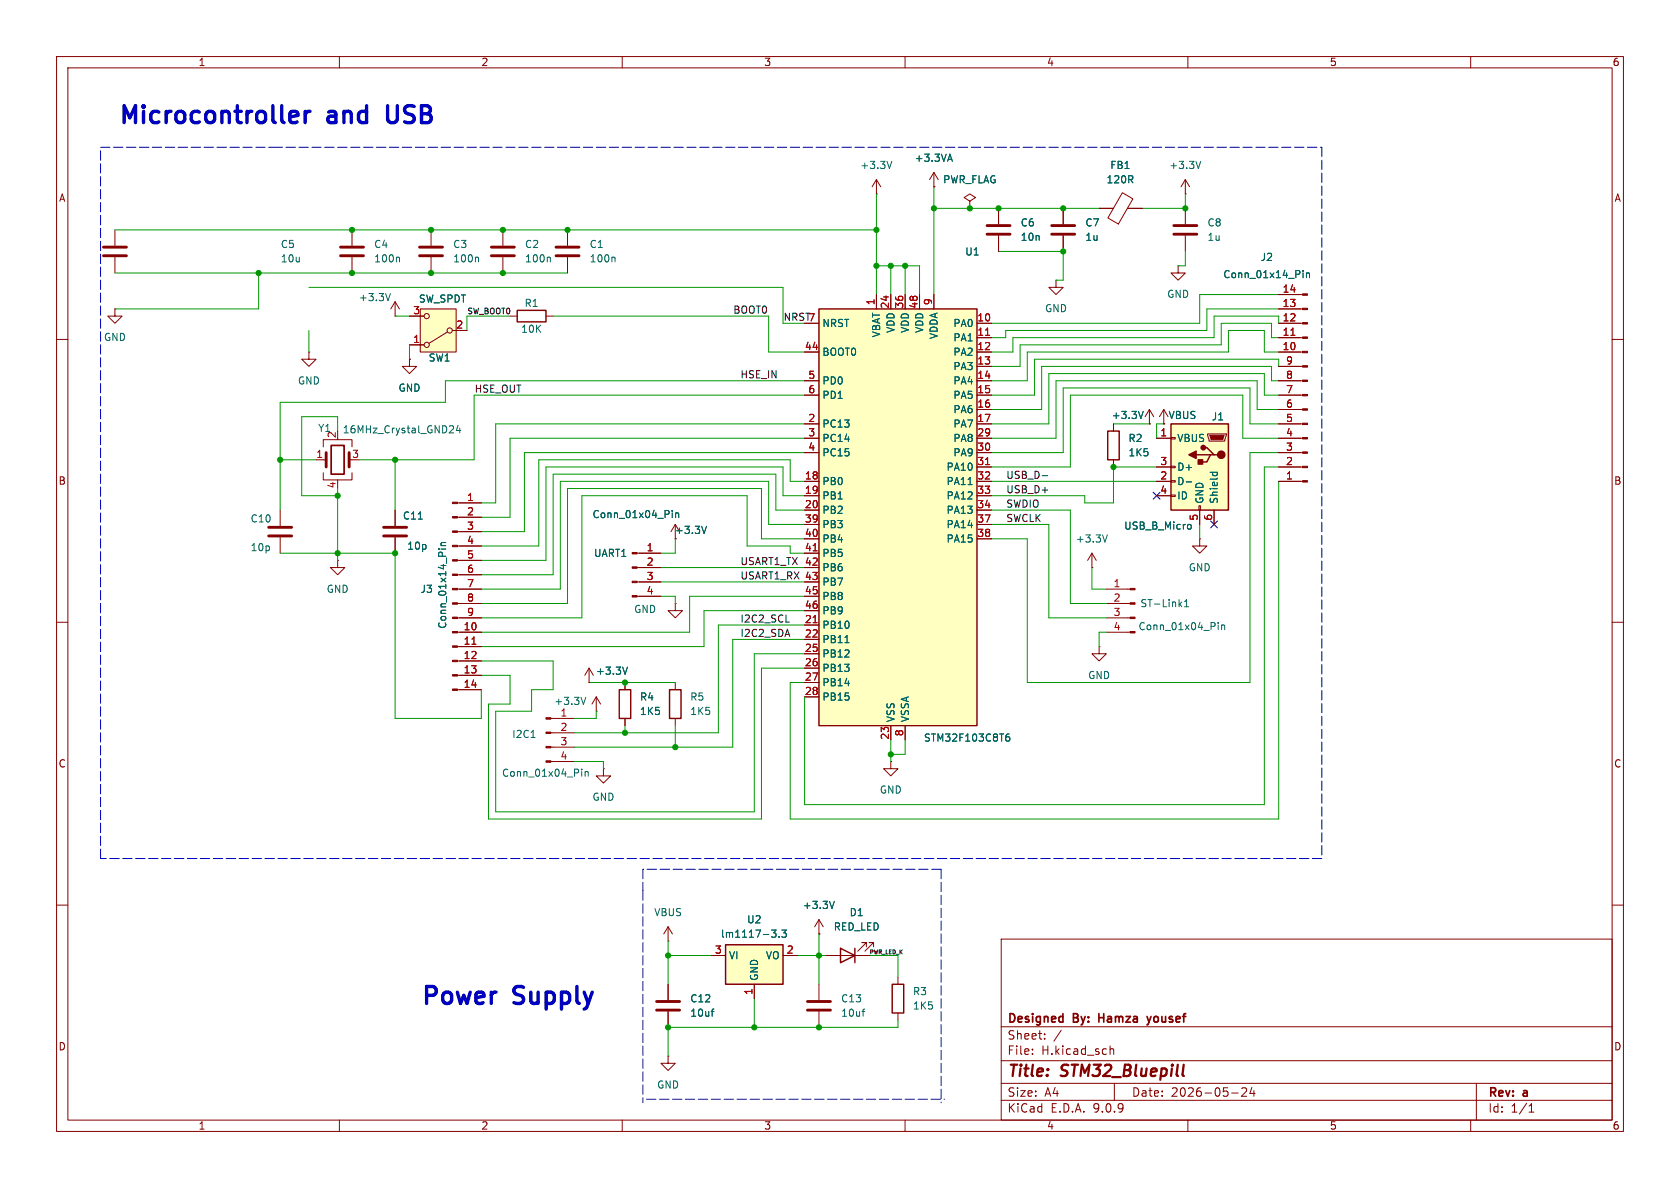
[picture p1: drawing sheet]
<svg xmlns="http://www.w3.org/2000/svg" width="297mm" height="210mm" viewBox="0 0 297 210" stroke-linecap="round" stroke-linejoin="round" font-family="sans-serif">
<g fill="none" stroke="#840000" stroke-width=".18">
<path d="M10 10h277v190h-277zM12 12h273v186h-273zM60 10v2M110 10v2M160 10v2M210 10v2M260 10v2M154.9 34.3h.1M154.9 31.8l-.7 1.2M154.9 31.8l.8 1.2M154.9 31.8v2.5M20.3 40.6v2.8"/>
<path d="M20.3 45.5v2.8M10 60h2M285 60h2M69.8 90.2v2.8M69.8 95v2.8M10 110h2M285 110h2M10 160h2M144.8 165.1h.1M144.8 162.6l-.8 1.2M144.8 162.6l.7 1.2M144.8 162.6v2.5"/>
<path d="M177 166h108v32h-108zM285 160h2M60 198v2M110 198v2M160 198v2M177 194.5h108M177 191.5h108M177 187.5h108M177 181.5h108M182.5 186.3v.1M182.5 185.5v.1M184.7 183.6v.1"/>
<path d="M184.7 182.8v.1M187.6 182.1l-1.3 2M196.2 184.9v1.5M196.2 185.5l.3-.1 .3 .1 .1 .9M197 191.5v3M210 198v2M217.7 193.2h1.2M219.5 192.4l.6-.1 .2 .1 .1 .3-.9 1.1h.9M221.3 192.2l-.3 1.1h.9M221.7 192.8v1M260 198v2M261 191.5v6.5"/>
<path d="M270.3 196.6h.9M270.3 195.5l.4-.4v1.5"/>
</g>
<path d="M194.3 179.2v1.5M194.3 179.9h.8M202.8 179.7l.3 1M203.5 179.7l-.4 1M203.1 180.7l-.1 .3-.2 .2" fill="none" stroke="#840000" stroke-width=".3"/>
<path d="M157.7 28.5l-.5 1.3M74 91.8h.7M147.5 159.3l-.4 1.3" fill="none" stroke="#006464" stroke-width=".18"/>
<path d="M18.3 43.7h4.1M18.3 45.2h4.1M67.8 93.2h4.1M67.8 94.7h4.1" fill="none" stroke="#840000" stroke-width=".51"/>
<path d="M144.8 54.6h27.9v73.7h-27.9z" fill="#ffffc2"/>
<path d="M144.8 54.6h27.9v73.7h-27.9z" fill="none" stroke="#840000" stroke-width=".25"/>
<g fill="none" stroke="#840000" stroke-width=".18">
<path d="M165.1 33h.1M165.1 30.5v2.5M165.1 30.5l-.8 1.3M165.1 30.5l.8 1.3M176.5 36.8v2.8M188 36.8v2.8M20.3 54.6v1.3h1.3l-1.3 1.3-1.3-1.3h1.3M20.3 54.6h.1M142.2 57.2h2.6M154.9 52.1v2.5M157.5 52.1v2.5M160 52.1v2.5"/>
<path d="M162.6 52.1v2.5M165.1 52.1v2.5M172.7 57.2h2.6M172.7 59.7h2.6M176.5 41.7v2.8M188 41.7v2.8M72.4 63.5v1.3h1.3l-1.3 1.2-1.3-1.2h1.3M72.4 63.5h.1M142.2 62.2h2.6M142.2 67.3h2.6M142.2 69.9h2.6M142.2 74.9h2.6"/>
<path d="M142.2 77.5h2.6M172.7 62.2h2.6M172.7 67.3h2.6M172.7 69.9h2.6M172.7 74.9h2.6M172.7 77.5h2.6M172.7 64.8h2.6M172.7 72.4h2.6M49.5 90.2v2.8M49.5 95v2.8M142.2 80h2.6M142.2 85.1h2.6"/>
<path d="M142.2 87.6h2.6M142.2 90.2h2.6M142.2 92.7h2.6M142.2 95.3h2.6M142.2 97.8h2.6M172.7 80h2.6M172.7 85.1h2.6M172.7 87.6h2.6M172.7 90.2h2.6M172.7 92.7h2.6M172.7 95.3h2.6M172.7 82.6h2.6"/>
<path d="M142.2 100.3h2.6M142.2 102.9h2.6M142.2 105.4h2.6M142.2 108h2.6M142.2 110.5h2.6M142.2 113h2.6M142.2 115.6h2.6M142.2 118.1h2.6M97.4 127h4.2M97.4 129.5h4.2M97.4 132.1h4.2M97.4 134.6h4.2"/>
<path d="M142.2 120.7h2.6M142.2 123.2h2.6M157.5 134.6v1.3h1.2l-1.2 1.3-1.3-1.3h1.3M157.5 134.6h.1M157.5 128.3v2.5M160 128.3v2.5M118.1 166.4h.1M118.1 163.8l-.8 1.3M118.1 163.8l.8 1.3M118.1 163.8v2.6M118.1 174v2.8M118.1 178.8v2.8"/>
<path d="M118.1 186.7v1.3h1.3l-1.3 1.2-1.3-1.2h1.3M118.1 186.7h.1"/>
</g>
<path d="M174.2 59.3h.8M143.8 97.4h.7M174.2 82.1h.8M143.8 110.1h.7" fill="none" stroke="#a90000" stroke-width=".18"/>
<g fill="none" stroke="#006464" stroke-width=".18">
<path d="M167.6 28.2h.6M167.9 27.2l.5 1.3M171.1 85.7h.8M149.4 113.6h.7M93.9 130.4h.7M102.8 136v.1M102.8 136.4v.8M103.4 136.4v.8M103.4 136.5l.2-.1h.3l.1 .8M177.8 130.5l.2-.3h.3l.2 .3v.3l-.2 .2h-.4l-.1-.2M178.4 129.7l-.4 .1-.2 .5M125.7 178.8h.5"/>
<path d="M126.2 178.4h-.2"/>
</g>
<path d="M174.5 39.9h4.1M185.9 39.9h4.1M174.5 41.4h4.1M185.9 41.4h4.1M47.5 93.2h4.1M47.5 94.7h4.1M116.1 177h4M116.1 178.6h4" fill="none" stroke="#840000" stroke-width=".51"/>
<g fill="#840000" stroke="#840000" stroke-width=".18">
<path d="M96.5 126.9h.9v.2h-.9z"/>
<path d="M96.5 129.4h.9v.3h-.9z"/>
<path d="M96.5 132h.9v.2h-.9z"/>
<path d="M96.5 134.5h.9v.2h-.9z"/>
</g>
<path d="M74.3 54.6h6.3v7.6h-6.3z" fill="#ffffc2"/>
<g fill="none" stroke="#840000" stroke-width=".18">
<path d="M171.4 35.6l1.1-.7-1.1-.6-1 .6 1 .7v1.2M171.4 36.8h.1M194.3 36.8h2.5M198.4 34.1l1.9 1.1-2.6 4.4-1.8-1.1zM199.3 36.8h2.6M209.5 34.3h.1M209.5 31.8v2.5M209.5 36.8v2.8M209.5 31.8l-.7 1.2M209.5 31.8l.8 1.2M62.2 40.6v2.8M62.2 45.5v2.8"/>
<path d="M69.8 55.9h.1M69.8 53.3l-.7 1.3M69.8 53.3l.8 1.3M69.8 53.3v2.6M72.4 55.9h2.5M74.3 54.6h6.3v7.6h-6.3zM76.2 40.6v2.8M76.2 45.5v2.8M79.1 58.7l-3.3 2M80 58.4h2.5M88.9 40.6v2.8M88.9 45.5v2.8"/>
<path d="M90.2 55.9h1.2M96.5 55.9h1.3M100.3 40.6v2.8M100.3 45.5v2.8M208.3 47v1.3h1.2l-1.2 1.2-1.3-1.2h1.3M208.3 47h.1M209.5 41.7v2.8M54.6 62.2v1.3h1.3l-1.3 1.3-1.3-1.3h1.3M54.6 62.2h.1M57.1 79v-1.3h5.1v1.3M72.4 61h2.5M55.9 81.3h1.8"/>
<path d="M57.1 83.6v1.2h5.1v-1.2M59.7 99.1v1.2h1.3l-1.3 1.3-1.3-1.3h1.3M59.7 99.1h.1M59.7 84.8v.3M80.9 88.9h4.2M80.9 91.4h4.2M80.9 94h4.2M80.9 96.5h4.2M80.9 99.1h4.2M112.6 97.8h4.2M118.6 94l.8-1.3v2.6M119.4 95.3h.1"/>
<path d="M80.9 101.6h4.2M80.9 104.1h4.2M80.9 106.7h4.2M80.9 109.2h4.2M80.9 111.8h4.2M80.9 114.3h4.2M80.9 116.8h4.2M80.9 119.4h4.2M104.1 118.1l-.7 1.3M104.1 118.1l.8 1.3M104.1 118.1v2.6M112.6 100.3h4.2"/>
<path d="M112.6 102.9h4.2M112.6 105.4h4.2M119.4 106.7v1.3h1.2l-1.2 1.2-1.3-1.2h1.3M119.4 106.7h.1M80.9 121.9h4.2M104.1 120.7h.1M105.4 125.7h.1M105.4 123.2l-.8 1.3M105.4 123.2l.8 1.3M105.4 123.2v2.5M106.7 135.9v1.3h1.2l-1.2 1.2-1.3-1.2h1.3M106.7 135.9h.1"/>
<path d="M110.5 120.7v1.2M110.5 127v1.3M119.4 120.7v1.2M119.4 127v1.3M144.8 174v2.8M144.8 178.8v2.8M146 168.9h7.7M153.2 167.4v-.8h-.8h.8l-1.6 1.5M154.4 167.4v-.8h-.7h.7l-1.5 1.5M158.7 172.7v1.3M158.7 179.1v1.2"/>
<circle cx="75.4" cy="55.9" r=".46"/>
<circle cx="79.5" cy="58.4" r=".46"/>
<circle cx="75.4" cy="61" r=".46"/>
</g>
<g fill="none" stroke="#006464" stroke-width=".18">
<path d="M212.3 28.5l-.5 1.3M69 51.9l-.4 1.3M70.4 45.5l.2 .1v.7M84.4 45.5l.2 .1v.7M97.1 45.5l.2 .1v.7M108.5 45.5l.2 .1v.7M79.9 75.3l.3 .2-.1 .3-.7 .7h.8M81 75.2l-.3 .9h.8M81.3 75.7v.8M77.5 97.1h.2M78 97.1h.8M78 96.5h.8"/>
<path d="M78.8 95.9l-.8 .1v.3l.1 .2M118.8 90.2v.2M118.8 90.7v.8M119.4 90.7v.8M119.4 90.8l.2-.1h.3l.1 .8M124.9 93l-.4 1.3M110.9 117.9l-.4 1.3M103.6 123.3l-.5 1.2M152.4 178.8h.5M152.9 178.4h-.3"/>
</g>
<path d="M91.4 54.9h5.1v2h-5.1zM109.5 121.9h2v5.1h-2zM118.4 121.9h2v5.1h-2zM148.6 167.6l2.5 1.3-2.5 1.3zM151.1 167.6v2.6M157.7 174h2.1v5.1h-2.1z" fill="none" stroke="#840000" stroke-width=".25"/>
<g fill="none" stroke="#840000" stroke-width=".51">
<path d="M207.5 39.9h4.1M60.2 43.7h4.1M60.2 45.2h4.1M74.2 43.7h4M74.2 45.2h4M86.9 43.7h4M86.9 45.2h4M98.3 43.7h4.1M98.3 45.2h4.1M207.5 41.4h4.1M57.7 80v2.6M61.7 80v2.6"/>
<path d="M142.7 177h4.1M142.7 178.6h4.1"/>
</g>
<g fill="#840000" stroke="#840000" stroke-width=".18">
<path d="M80 88.8h.9v.2h-.9z"/>
<path d="M80 91.3h.9v.3h-.9z"/>
<path d="M80 93.9h.9v.2h-.9z"/>
<path d="M80 96.4h.9v.2h-.9z"/>
<path d="M80 98.9h.9v.3h-.9z"/>
<path d="M80 101.5h.9v.2h-.9z"/>
<path d="M80 104h.9v.3h-.9z"/>
<path d="M80 106.6h.9v.2h-.9z"/>
<path d="M80 109.1h.9v.2h-.9z"/>
<path d="M80 111.6h.9v.3h-.9z"/>
<path d="M80 114.2h.9v.2h-.9z"/>
<path d="M80 116.7h.9v.3h-.9z"/>
<path d="M80 119.3h.9v.2h-.9z"/>
<path d="M80 121.8h.9v.2h-.9z"/>
<path d="M111.8 97.7h.8v.2h-.8z"/>
<path d="M111.8 100.2h.8v.3h-.8z"/>
<path d="M111.8 102.7h.8v.3h-.8z"/>
<path d="M111.8 105.3h.8v.2h-.8z"/>
</g>
<path d="M83.4 113.9h.8" fill="none" stroke="#a90000" stroke-width=".18"/>
<path d="M58.5 78.7h2.3v5.1h-2.3z" fill="none" stroke="#840000" stroke-width=".3"/>
<path d="M128.3 167h10.1v7h-10.1z" fill="#ffffc2"/>
<path d="M128.3 167h10.1v7h-10.1z" fill="none" stroke="#840000" stroke-width=".25"/>
<g fill="none" stroke="#840000" stroke-width=".18">
<path d="M226.1 59.7h4.2M226.1 57.2h4.2M226.1 54.6h4.2M226.1 52.1h4.2M226.1 77.5h4.2M226.1 74.9h4.2M226.1 72.4h4.2M226.1 69.9h4.2M226.1 67.3h4.2M226.1 64.8h4.2M226.1 62.2h4.2M212.1 95.3v1.2h1.3l-1.3 1.3-1.3-1.3h1.3"/>
<path d="M212.1 95.3h.1M226.1 85.1h4.2M226.1 82.6h4.2M226.1 80h4.2M194.3 114.3v1.3h1.3l-1.3 1.2-1.3-1.2h1.3M194.3 114.3h.1M195.6 104.1h4.2M195.6 106.7h4.2M195.6 109.2h4.2M195.6 111.8h4.2M125.7 168.9h2.6M133.3 174v2.5"/>
<path d="M138.4 168.9h2.6"/>
</g>
<g fill="none" stroke="#006464" stroke-width=".18">
<path d="M230.4 47.8v.1M230.4 48.2v.9M231 48.2v.9M231 48.4l.1-.2 .3 .1 .1 .8M208.6 106.8l.3 .5M208.9 106.4l-.5 .5M209.4 107.3h.7M209.4 106.4l.4-.4v1.3M215.4 110.1v.1M215.4 110.5v.8M216 110.5v.8M216 110.6l.1-.1h.4v.8"/>
<path d="M136.4 164.4h.8l-.4 .5 .3 .1 .1 .4-.3 .3h-.3M137.7 165.6v.1M138.2 164.4h.8l-.4 .5 .3 .1v.6l-.1 .1-.6-.1"/>
</g>
<g fill="#840000" stroke="#840000" stroke-width=".18">
<path d="M230.3 85h.8v.2h-.8z"/>
<path d="M230.3 82.4h.8v.3h-.8z"/>
<path d="M230.3 79.9h.8v.2h-.8z"/>
<path d="M230.3 77.3h.8v.3h-.8z"/>
<path d="M230.3 74.8h.8v.3h-.8z"/>
<path d="M230.3 72.3h.8v.2h-.8z"/>
<path d="M230.3 69.7h.8v.3h-.8z"/>
<path d="M230.3 67.2h.8v.2h-.8z"/>
<path d="M230.3 64.6h.8v.3h-.8z"/>
<path d="M230.3 62.1h.8v.3h-.8z"/>
<path d="M230.3 59.6h.8v.2h-.8z"/>
<path d="M230.3 57h.8v.3h-.8z"/>
<path d="M230.3 54.5h.8v.2h-.8z"/>
<path d="M230.3 51.9h.8v.3h-.8z"/>
<path d="M199.8 104h.9v.3h-.9z"/>
<path d="M199.8 106.6h.9v.2h-.9z"/>
<path d="M199.8 109.1h.9v.2h-.9z"/>
<path d="M199.8 111.6h.9v.3h-.9z"/>
</g>
<path d="M228.2 59.3h.7" fill="none" stroke="#a90000" stroke-width=".18"/>
<path d="M207 74.9h10.2v15.3h-10.2z" fill="#ffffc2"/>
<path d="M195.8 76.2h2.1v5.1h-2.1zM207 74.9h10.2v15.3h-10.2zM212.7 79.1h.7l1.2 1.3h.7M211.5 80.4h2.5M214.6 80.4h-.6l-.6 1.3h-1.3" fill="none" stroke="#840000" stroke-width=".25"/>
<g fill="none" stroke="#840000" stroke-width=".18">
<path d="M165.1 33h.1M171.4 36.8h.1M176.5 36.8v2.8M188 36.8v2.8M194.3 36.8h2.5M199.4 36.8h2.5M72.4 55.9h2.5M80 58.4h2.5M142.2 57.2h2.6M154.9 52.1v2.5M157.5 52.1v2.5M160 52.1v2.5"/>
<path d="M162.6 52.1v2.5M165.1 52.1v2.5M172.7 57.2h2.6M172.7 59.7h2.6M176.5 41.7v2.8M186.7 49.5v1.3h1.3l-1.3 1.3-1.3-1.3h1.3M186.7 49.5h.1M188 41.7v2.8M226.1 57.2h3.8M226.1 59.7h3.8M226.1 54.6h3.8M226.1 52.1h3.8"/>
<path d="M72.4 63.5h.1M72.4 61h2.5M142.2 77.5h2.6M142.2 62.2h2.6M142.2 67.3h2.6M142.2 69.9h2.6M142.2 74.9h2.6M172.7 77.5h2.6M172.7 62.2h2.6M172.7 67.3h2.6M172.7 69.9h2.6M172.7 74.9h2.6"/>
<path d="M172.7 64.8h2.6M172.7 72.4h2.6M196.8 74.9v1.3M203.2 74.9h.1M203.2 72.4l-.8 1.3M203.2 72.4l.8 1.3M203.2 72.4v2.5M204.5 77.5h2.5M205.7 74.9h.1M205.7 72.4l-.7 1.3M205.7 72.4l.8 1.3M205.7 72.4v2.5"/>
<path d="M207 77.3h.8v.3h-.8zM213.5 76.7h3.3v.3l-.3 1h-2.8zM226.1 77.5h3.8M226.1 62.2h3.8M226.1 67.3h3.8M226.1 69.9h3.8M226.1 74.9h3.8M226.1 64.8h3.8M226.1 72.4h3.8M69.8 90.2v2.8M69.8 95v2.8M81.3 88.9h3.8"/>
<path d="M81.3 91.4h3.8M81.3 94h3.8M81.3 96.5h3.8M81.3 99.1h3.8M113 97.8h3.8M119.4 95.3h.1M142.2 85.1h2.6M142.2 87.6h2.6M142.2 97.8h2.6M142.2 80h2.6M142.2 90.2h2.6M142.2 92.7h2.6"/>
<path d="M142.2 95.3h2.6M172.7 82.6h2.6M172.7 85.1h2.6M172.7 87.6h2.6M172.7 80h2.6M172.7 90.2h2.6M172.7 92.7h2.6M172.7 95.3h2.6M193 97.8l-.7 1.3M193 97.8l.8 1.3M193 97.8v2.5M196.8 81.3v1.3"/>
<path d="M204.5 82.6h2.5M204.5 85.1h2.5M204.5 87.6h2.5M207 82.4h.8v.3h-.8zM207 85h.8v.2h-.8zM207 87.5h.8v.3h-.8zM212 89.4h.2v.8h-.2zM212.1 90.2v2.5M214.6 90.2v2.5M226.1 82.6h3.8M226.1 85.1h3.8M226.1 80h3.8"/>
<path d="M81.3 101.6h3.8M81.3 104.1h3.8M81.3 106.7h3.8M81.3 109.2h3.8M81.3 111.8h3.8M81.3 114.3h3.8M81.3 116.8h3.8M81.3 119.4h3.8M113 100.3h3.8M113 102.9h3.8M113 105.4h3.8M142.2 100.3h2.6"/>
<path d="M142.2 102.9h2.6M142.2 105.4h2.6M142.2 108h2.6M142.2 110.5h2.6M142.2 113h2.6M142.2 115.6h2.6M142.2 118.1h2.6M193 100.3h.1M81.3 121.9h3.8M104.1 120.7h.1M110.5 120.7v1.2M110.5 127v1.3"/>
<path d="M142.2 120.7h2.6M142.2 123.2h2.6M157.5 128.3v2.5M160 128.3v2.5M118.1 174v2.8M118.1 178.8v2.8M125.7 168.9h2.6M133.3 174v2.5M138.4 168.9h2.6M144.8 165.1h.1M146 168.9h2.6M151.1 168.9h2.6"/>
</g>
<path d="M213.9 77h2.5l-.2 .7h-2.1z" fill="#840000" stroke="#840000" stroke-width=".18"/>
<g fill="#840000" stroke="#840000" stroke-width=".25">
<path d="M211.8 81.3h.8v.7h-.8z"/>
<path d="M210.2 80.4l1.3-.6v1.2z"/>
<circle cx="215.9" cy="80.4" r=".63"/>
<circle cx="212.7" cy="79.1" r=".38"/>
</g>
<g fill="none" stroke="#006464" stroke-width=".18">
<path d="M167.6 28.2h.6M167.9 27.2l.5 1.3M230.4 47.8v.1M230.4 48.2v.9M231 48.2v.9M231 48.4l.1-.2 .3 .1 .1 .8M202.1 72.7l-.4 1.3M74 91.8h.7M77.5 97.1h.2M78 97.1h.8M78 96.5h.8M78.8 95.9l-.8 .1v.3l.1 .2"/>
<path d="M118.8 90.2v.2M118.8 90.7v.8M119.4 90.7v.8M119.4 90.8l.2-.1h.3l.1 .8M124.9 93l-.4 1.3M171.1 85.7h.8M195.8 94.6l-.5 1.2M209.7 85.2h1M210.4 92.7l.2 .2v.4l-.1 .2h-.3M213.9 83.5h1.3M214.4 83.5v.4M215.1 83.5l.1 .4"/>
<path d="M110.9 117.9l-.4 1.3M149.4 113.6h.7M177.8 130.5l.2-.3h.3l.2 .3v.3l-.2 .2h-.4l-.1-.2M178.4 129.7l-.4 .1-.2 .5M147.5 159.3l-.4 1.3M125.7 178.8h.5M126.2 178.4h-.2M136.4 164.4h.8l-.4 .5 .3 .1 .1 .4-.3 .3h-.3M137.7 165.6v.1M138.2 164.4h.8l-.4 .5 .3 .1v.6l-.1 .1-.6-.1"/>
</g>
<path d="M184.3 84.1h.9M139 110h.6" fill="none" stroke="#0f0f0f" stroke-width=".18"/>
<path d="M17.8 26h30.5M48.3 26h185.4M233.7 26v125.8M17.8 151.8v-125.8M113.7 157.5v37.4M113.7 153.7v3.8M166.4 153.7v41.2M166.4 153.7h-52.7M233.7 151.8h-215.9M114.3 194.3h52.7" fill="none" stroke="#0000c2" stroke-width=".18" stroke-dasharray="1.7 .6"/>
<g fill="none" stroke="#009600" stroke-width=".18">
<path d="M154.9 34.3v17.8M165.1 36.8h29.2M165.1 33v19.1M209.5 34.3v2.5h-7.6M20.3 48.3h80M20.3 40.6h134.6M45.7 48.3v6.3h-25.4M54.6 50.8h83.8v6.4h3.8M54.6 58.4v3.8M69.8 55.9h2.6M90.2 55.9h-7.7v2.5M97.8 55.9h38.1v6.3h6.3"/>
<path d="M154.9 47h7.7v5.1M157.5 47v5.1M160 47v5.1M176.5 44.5h11.5v5h-1.3M209.5 44.5v2.5h-1.2M226.1 57.2v-1.3h-11.5v3.8h-35.5v2.5h-3.8M226.1 52.1h-14v5.1h-36.8M226.1 59.7h-1.3v-2.5h-8.9v3.8h-35.6v3.8h-5M226.1 54.6h-12.7v3.8h-35.6v1.3h-2.5M59.7 76.2v-2.5h-6.4v13.9h6.4M72.4 61v2.5M142.2 77.5h-52v13.9h-5.1"/>
<path d="M142.2 74.9h-54.6v14h-2.5M142.2 69.9h-58.4v11.4h-20.3M142.2 67.3h-63.5v3.8h-29.2v19.1M196.8 74.9h6.4M205.7 74.9h-1.2v2.6M226.1 72.4h-3.9v-5.1h-35.5v10.2h-11.4M226.1 77.5h-6.4v-7.6h-30.5v12.7h-13.9M226.1 74.9h-5.1v-6.3h-33v11.4h-12.7M226.1 62.2h-2.6v-3.8h-6.3v3.8h-35.6v5.1h-6.3M226.1 67.3h-1.3v-2.5h-40.7v7.6h-8.8M226.1 64.8v-1.3h-43.2v6.4h-7.6M226.1 69.9h-2.6v-3.9h-38.1v8.9h-10.1"/>
<path d="M49.5 97.8h20.3v29.2h15.3v-5.1M49.5 81.3h6.4M59.7 86.4v12.7M69.8 81.3v8.9M119.4 95.3v2.5h-2.6M142.2 85.1h-2.5v-3.8h-44.5v15.2h-10.1M142.2 80h-49.5v14h-7.6M142.2 87.6h-3.8v-5h-41.9v16.5h-11.4M142.2 90.2h-5v-6.4h-39.4v17.8h-12.7M142.2 97.8h-2.5v-1.3h-7.6v-8.9h-29.2v21.6h-17.8M142.2 92.7h-6.3v-7.6h-36.8v19h-14M142.2 95.3h-7.6v-8.9h-34.3v20.3h-15.2"/>
<path d="M175.3 90.2h13.9v16.5h6.4M175.3 92.7h10.1v16.5h10.2M175.3 85.1h29.2M204.5 82.6h-7.7v6.3h-5v-1.3h-16.5M212.1 92.7v2.6M226.1 85.1v59.7h-86.4v-24.1h2.5M226.1 80h-5.1v40.7h-39.4v-25.4h-6.3M226.1 82.6h-2.6v59.6h-81.3v-19M116.8 105.4h2.6v1.3M116.8 102.9h25.4M116.8 100.3h25.4M142.2 115.6h-8.9v27.9h-45.7v-17.8h6.4v-3.8h3.8v-5.1h-12.7"/>
<path d="M142.2 118.1h-7.6v26.7h-48.2v-20.3h3.8v-5.1h-5.1M142.2 110.5h-15.2v19h-25.4M142.2 113h-12.7v19.1h-27.9M142.2 105.4h-20.3v6.4h-36.8M142.2 108h-17.7v6.3h-39.4M193 100.3v3.8h2.6M195.6 111.8h-1.3v2.5M101.6 134.6h5.1v1.3M104.1 120.7h15.3M105.4 125.7v1.3h-3.8M110.5 128.3v1.2M119.4 128.3v3.8"/>
<path d="M157.5 130.8v3.8M160 130.8v2.6h-2.5M118.1 166.4v7.6M118.1 168.9h7.6M133.3 176.5v5.1M141 168.9h5M144.8 165.1v8.9M153.7 168.9h5v3.8M158.7 180.3v1.3h-40.6v5.1"/>
</g>
<path d="M203.9 87l1.2 1.2M205.1 87l-1.2 1.2M214 92.1l1.2 1.2M215.2 92.1l-1.2 1.2" fill="none" stroke="#000084" stroke-width=".18"/>
<path d="M52.2 19.7l.3 .1 .2 .6-1.5 .3M54 19.7v2M54.8 19.7a.77 .77 0 0 0-.8 .6M52.5 21.5l-.3 .2" fill="none" stroke="#0000c2" stroke-width=".6"/>
<path d="M174.2 59.3h.8M228.2 59.3h.7M143.8 97.4h.7M174.2 82.1h.8M83.4 113.9h.8M143.8 110.1h.7" fill="none" stroke="#a90000" stroke-width=".18"/>
<g fill="#009600" stroke="#009600" stroke-width=".18">
<circle cx="45.7" cy="48.3" r=".46"/>
<circle cx="59.7" cy="87.6" r=".46"/>
<circle cx="69.8" cy="81.3" r=".46"/>
<circle cx="49.5" cy="81.3" r=".46"/>
<circle cx="69.8" cy="97.8" r=".46"/>
<circle cx="59.7" cy="97.8" r=".46"/>
<circle cx="118.1" cy="181.6" r=".46"/>
<circle cx="118.1" cy="168.9" r=".46"/>
<circle cx="144.8" cy="168.9" r=".46"/>
<circle cx="144.8" cy="181.6" r=".46"/>
<circle cx="133.3" cy="181.6" r=".46"/>
<circle cx="157.5" cy="133.4" r=".46"/>
<circle cx="88.9" cy="48.3" r=".46"/>
<circle cx="88.9" cy="40.6" r=".46"/>
<circle cx="76.2" cy="48.3" r=".46"/>
<circle cx="62.2" cy="40.6" r=".46"/>
<circle cx="62.2" cy="48.3" r=".46"/>
<circle cx="76.2" cy="40.6" r=".46"/>
<circle cx="100.3" cy="40.6" r=".46"/>
<circle cx="110.5" cy="129.5" r=".46"/>
<circle cx="110.5" cy="120.7" r=".46"/>
<circle cx="119.4" cy="132.1" r=".46"/>
<circle cx="188" cy="36.8" r=".46"/>
<circle cx="209.5" cy="36.8" r=".46"/>
<circle cx="188" cy="44.5" r=".46"/>
<circle cx="176.5" cy="36.8" r=".46"/>
<circle cx="171.4" cy="36.8" r=".46"/>
<circle cx="165.1" cy="36.8" r=".46"/>
<circle cx="154.9" cy="47" r=".46"/>
<circle cx="157.5" cy="47" r=".46"/>
<circle cx="154.9" cy="40.6" r=".46"/>
<circle cx="160" cy="47" r=".46"/>
<circle cx="196.8" cy="82.6" r=".46"/>
</g>
<g font-size="4.2" fill="#0000c2">
<text x="20.6" y="22.7">Microcontroller</text>
<text x="58" y="22.7">and</text>
<text x="69.6" y="22.7">USB</text>
<text x="74.1" y="178.4">Power</text>
<text x="90.9" y="178.4">Supply</text>
</g>
<g font-size="2.8" fill="#840000">
<text x="178" y="190.9">Title:</text>
<text x="187.7" y="190.9">STM32_Bluepill</text>
</g>
<g font-size="2.1" fill="#840000">
<text x="178" y="184">Sheet:</text>
<text x="178" y="181.2">Designed</text>
<text x="189.8" y="181.2">By:</text>
<text x="194.9" y="181.2">Hamza</text>
<text x="204.2" y="181.2">yousef</text>
<text x="178" y="186.7">File:</text>
<text x="184.1" y="186.7">H.kicad_sch</text>
<text x="178" y="196.9">KiCad</text>
<text x="178" y="194.1">Size:</text>
<text x="184.7" y="194.1">A4</text>
<text x="185.7" y="196.9">E.D.A.</text>
<text x="193.3" y="196.9">9.0.9</text>
<text x="200" y="194.1">Date:</text>
<text x="207" y="194.1">2026-05-24</text>
<text x="263" y="194.3">Rev:</text>
<text x="263" y="196.9">Id:</text>
<text x="267.1" y="196.9">1/1</text>
<text x="269.4" y="194.3">a</text>
</g>
<g font-size="1.8" fill="#840000">
<text x="35" y="11.9">1</text>
<text x="85" y="11.9">2</text>
<text x="135" y="11.9">3</text>
<text x="185" y="11.9">4</text>
<text x="235" y="11.9">5</text>
<text x="285" y="11.9">6</text>
<text x="10.3" y="35.9">A</text>
<text x="285.3" y="35.9">A</text>
<text x="10.3" y="85.9">B</text>
<text x="285.3" y="85.9">B</text>
<text x="10.3" y="135.9">C</text>
<text x="285.3" y="135.9">C</text>
<text x="10.3" y="185.9">D</text>
<text x="285.3" y="185.9">D</text>
<text x="35" y="199.9">1</text>
<text x="85" y="199.9">2</text>
<text x="135" y="199.9">3</text>
<text x="185" y="199.9">4</text>
<text x="235" y="199.9">5</text>
<text x="285" y="199.9">6</text>
</g>
<g font-size="1.8" fill="#006464">
<text x="161.6" y="28.8">+3.3VA</text>
<text x="152" y="30.1">+3.3V</text>
<text x="166.6" y="32.6">PWR_FLAG</text>
<text x="195.5" y="32.6">120R</text>
<text x="196.2" y="30.1">FB1</text>
<text x="206.6" y="30.1">+3.3V</text>
<text x="180.3" y="40.2">C6</text>
<text x="191.8" y="40.2">C7</text>
<text x="213.4" y="40.2">C8</text>
<text x="49.5" y="44">C5</text>
<text x="49.5" y="46.6">10u</text>
<text x="66" y="44">C4</text>
<text x="66" y="46.6">100n</text>
<text x="80" y="44">C3</text>
<text x="80" y="46.6">100n</text>
<text x="92.7" y="44">C2</text>
<text x="92.7" y="46.6">100n</text>
<text x="104.1" y="44">C1</text>
<text x="104.1" y="46.6">100n</text>
<text x="170.5" y="45.4">U1</text>
<text x="180.3" y="42.8">10n</text>
<text x="191.8" y="42.8">1u</text>
<text x="213.4" y="42.8">1u</text>
<text x="222.8" y="46.3">J2</text>
<text x="63.3" y="53.4">+3.3V</text>
<text x="74" y="53.7">SW_SPDT</text>
<text x="206.2" y="52.9">GND</text>
<text x="216.2" y="49.4">Conn_01x14_Pin</text>
<text x="92" y="59">10K</text>
<text x="92.6" y="54.5">R1</text>
<text x="145.3" y="58">NRST</text>
<text x="155.8" y="59.7" transform="rotate(-90 155.8 59.7)">VBAT</text>
<text x="158.3" y="58.9" transform="rotate(-90 158.3 58.9)">VDD</text>
<text x="160.9" y="58.9" transform="rotate(-90 160.9 58.9)">VDD</text>
<text x="163.4" y="58.9" transform="rotate(-90 163.4 58.9)">VDD</text>
<text x="168.4" y="58">PA0</text>
<text x="184.7" y="55.4">GND</text>
<text x="18.3" y="60.5">GND</text>
<text x="75.7" y="64.1">SW1</text>
<text x="145.3" y="63.1">BOOT0</text>
<text x="166" y="60" transform="rotate(-90 166 60)">VDDA</text>
<text x="168.4" y="60.6">PA1</text>
<text x="168.4" y="63.1">PA2</text>
<text x="168.4" y="65.6">PA3</text>
<text x="52.6" y="68.2">GND</text>
<text x="70.4" y="69.4">GND</text>
<text x="145.3" y="68.2">PD0</text>
<text x="145.3" y="70.7">PD1</text>
<text x="168.4" y="68.2">PA4</text>
<text x="168.4" y="70.7">PA5</text>
<text x="56.2" y="76.6">Y1</text>
<text x="59.4" y="77.5" transform="rotate(-90 59.4 77.5)">2</text>
<text x="60.5" y="76.8">16MHz_Crystal_GND24</text>
<text x="145.3" y="75.8">PC13</text>
<text x="168.4" y="73.3">PA6</text>
<text x="168.4" y="75.8">PA7</text>
<text x="196.4" y="74.3">+3.3V</text>
<text x="206.5" y="74.3">VBUS</text>
<text x="214.1" y="74.5">J1</text>
<text x="145.3" y="78.3">PC14</text>
<text x="145.3" y="80.9">PC15</text>
<text x="167.2" y="83.4">PA10</text>
<text x="168.4" y="78.3">PA8</text>
<text x="168.4" y="80.9">PA9</text>
<text x="199.4" y="78.3">R2</text>
<text x="199.4" y="80.9">1K5</text>
<text x="208" y="78.3">VBUS</text>
<text x="208" y="83.4">D+</text>
<text x="145.3" y="86">PB0</text>
<text x="145.3" y="88.5">PB1</text>
<text x="167.2" y="86">PA11</text>
<text x="167.2" y="88.5">PA12</text>
<text x="208" y="86">D-</text>
<text x="208" y="88.5">ID</text>
<text x="213" y="89.2" transform="rotate(-90 213 89.2)">GND</text>
<text x="215.5" y="89.2" transform="rotate(-90 215.5 89.2)">Shield</text>
<text x="44.2" y="92.6">C10</text>
<text x="71.1" y="92">C11</text>
<text x="104.6" y="91.8">Conn_01x04_Pin</text>
<text x="119.2" y="94.6">+3.3V</text>
<text x="145.3" y="91">PB2</text>
<text x="145.3" y="93.6">PB3</text>
<text x="167.2" y="91">PA13</text>
<text x="167.2" y="93.6">PA14</text>
<text x="198.6" y="93.8">USB_B_Micro</text>
<text x="44.2" y="97.6">10p</text>
<text x="71.9" y="97.4">10p</text>
<text x="104.9" y="98.7">UART1</text>
<text x="145.3" y="96.1">PB4</text>
<text x="145.3" y="98.7">PB5</text>
<text x="145.3" y="101.2">PB6</text>
<text x="167.2" y="96.1">PA15</text>
<text x="190.1" y="96.1">+3.3V</text>
<text x="210.1" y="101.2">GND</text>
<text x="57.7" y="105">GND</text>
<text x="74.2" y="105">J3</text>
<text x="145.3" y="103.7">PB7</text>
<text x="145.3" y="106.3">PB8</text>
<text x="201.5" y="107.5">ST-Link1</text>
<text x="79.1" y="111.3" transform="rotate(-90 79.1 111.3)">Conn_01x14_Pin</text>
<text x="112" y="108.6">GND</text>
<text x="145.3" y="108.8">PB9</text>
<text x="145.3" y="111.4">PB10</text>
<text x="145.3" y="113.9">PB11</text>
<text x="201.2" y="111.6">Conn_01x04_Pin</text>
<text x="105.3" y="119.5">+3.3V</text>
<text x="145.3" y="116.4">PB12</text>
<text x="145.3" y="119">PB13</text>
<text x="97.9" y="124.8">+3.3V</text>
<text x="113" y="124.1">R4</text>
<text x="121.9" y="124.1">R5</text>
<text x="145.3" y="121.5">PB14</text>
<text x="145.3" y="124.1">PB15</text>
<text x="192.3" y="120.2">GND</text>
<text x="90.5" y="130.7">I2C1</text>
<text x="113" y="126.6">1K5</text>
<text x="121.9" y="126.6">1K5</text>
<text x="158.3" y="127.8" transform="rotate(-90 158.3 127.8)">VSS</text>
<text x="160.9" y="127.8" transform="rotate(-90 160.9 127.8)">VSSA</text>
<text x="163.2" y="131.3">STM32F103C8T6</text>
<text x="88.6" y="137.5">Conn_01x04_Pin</text>
<text x="104.6" y="141.8">GND</text>
<text x="155.4" y="140.5">GND</text>
<text x="141.8" y="160.9">+3.3V</text>
<text x="115.6" y="162.2">VBUS</text>
<text x="127.4" y="166">lm1117-3.3</text>
<text x="132" y="163.4">U2</text>
<text x="147.3" y="164.7">RED_LED</text>
<text x="150.1" y="162.2">D1</text>
<text x="128.8" y="169.8">VI</text>
<text x="134.2" y="173.5" transform="rotate(-90 134.2 173.5)">GND</text>
<text x="135.3" y="169.8">VO</text>
<text x="121.9" y="179.9">10uf</text>
<text x="121.9" y="177.4">C12</text>
<text x="148.6" y="179.9">10uf</text>
<text x="148.6" y="177.4">C13</text>
<text x="161.3" y="176.1">R3</text>
<text x="161.3" y="178.7">1K5</text>
<text x="116.1" y="192.6">GND</text>
</g>
<g font-size="1.8" fill="#a90000">
<text x="226.7" y="51.8">14</text>
<text x="73" y="55.6">3</text>
<text x="80.6" y="58.2">2</text>
<text x="142.8" y="56.9">7</text>
<text x="154.7" y="54" transform="rotate(-90 154.7 54)">1</text>
<text x="157.2" y="54.7" transform="rotate(-90 157.2 54.7)">24</text>
<text x="159.8" y="54.7" transform="rotate(-90 159.8 54.7)">36</text>
<text x="162.3" y="54.7" transform="rotate(-90 162.3 54.7)">48</text>
<text x="164.8" y="54" transform="rotate(-90 164.8 54)">9</text>
<text x="172.7" y="56.9">10</text>
<text x="172.7" y="59.4">11</text>
<text x="226.7" y="59.4">11</text>
<text x="226.7" y="56.9">12</text>
<text x="226.7" y="54.4">13</text>
<text x="73" y="60.7">1</text>
<text x="142.2" y="62">44</text>
<text x="172.7" y="62">12</text>
<text x="172.7" y="64.5">13</text>
<text x="226.7" y="62">10</text>
<text x="227.3" y="64.5">9</text>
<text x="142.8" y="67.1">5</text>
<text x="142.8" y="69.6">6</text>
<text x="172.7" y="67.1">14</text>
<text x="172.7" y="69.6">15</text>
<text x="227.3" y="69.6">7</text>
<text x="227.3" y="67.1">8</text>
<text x="142.8" y="74.7">2</text>
<text x="142.8" y="77.2">3</text>
<text x="172.7" y="72.1">16</text>
<text x="172.7" y="74.7">17</text>
<text x="172.7" y="77.2">29</text>
<text x="205" y="77.2">1</text>
<text x="227.3" y="77.2">4</text>
<text x="227.3" y="74.7">5</text>
<text x="227.3" y="72.1">6</text>
<text x="55.8" y="81">1</text>
<text x="62.2" y="81">3</text>
<text x="142.8" y="79.8">4</text>
<text x="172.7" y="79.8">30</text>
<text x="172.7" y="82.3">31</text>
<text x="205" y="82.3">3</text>
<text x="227.3" y="82.3">2</text>
<text x="227.3" y="79.8">3</text>
<text x="59.4" y="86.4" transform="rotate(-90 59.4 86.4)">4</text>
<text x="82.5" y="88.6">1</text>
<text x="142.2" y="84.8">18</text>
<text x="142.2" y="87.4">19</text>
<text x="142.2" y="89.9">20</text>
<text x="172.7" y="84.8">32</text>
<text x="172.7" y="87.4">33</text>
<text x="172.7" y="89.9">34</text>
<text x="205" y="84.8">2</text>
<text x="205" y="87.4">4</text>
<text x="227.3" y="84.8">1</text>
<text x="82.5" y="91.2">2</text>
<text x="82.5" y="93.7">3</text>
<text x="142.2" y="92.5">39</text>
<text x="142.2" y="95">40</text>
<text x="172.7" y="92.5">37</text>
<text x="172.7" y="95">38</text>
<text x="211.8" y="92.1" transform="rotate(-90 211.8 92.1)">5</text>
<text x="214.4" y="92.1" transform="rotate(-90 214.4 92.1)">6</text>
<text x="82.5" y="96.3">4</text>
<text x="82.5" y="98.8">5</text>
<text x="82.5" y="101.3">6</text>
<text x="114.2" y="97.5">1</text>
<text x="114.2" y="100.1">2</text>
<text x="142.2" y="97.5">41</text>
<text x="142.2" y="100.1">42</text>
<text x="82.5" y="103.9">7</text>
<text x="82.5" y="106.4">8</text>
<text x="114.2" y="102.6">3</text>
<text x="114.2" y="105.2">4</text>
<text x="142.2" y="105.2">45</text>
<text x="142.2" y="107.7">46</text>
<text x="142.2" y="102.6">43</text>
<text x="196.8" y="103.9">1</text>
<text x="196.8" y="106.4">2</text>
<text x="81.9" y="111.5">10</text>
<text x="82.5" y="109">9</text>
<text x="142.2" y="110.2">21</text>
<text x="142.2" y="112.8">22</text>
<text x="196.8" y="109">3</text>
<text x="196.8" y="111.5">4</text>
<text x="81.9" y="114">11</text>
<text x="81.9" y="116.6">12</text>
<text x="81.9" y="119.1">13</text>
<text x="142.2" y="115.3">25</text>
<text x="142.2" y="117.9">26</text>
<text x="81.9" y="121.7">14</text>
<text x="142.2" y="120.4">27</text>
<text x="142.2" y="122.9">28</text>
<text x="99" y="126.7">1</text>
<text x="99" y="129.3">2</text>
<text x="99" y="131.8">3</text>
<text x="157.2" y="130.9" transform="rotate(-90 157.2 130.9)">23</text>
<text x="159.8" y="130.2" transform="rotate(-90 159.8 130.2)">8</text>
<text x="99" y="134.4">4</text>
<text x="126.3" y="168.7">3</text>
<text x="139" y="168.7">2</text>
<text x="133.1" y="176" transform="rotate(-90 133.1 176)">1</text>
</g>
<g font-size="1.8" fill="#0f0f0f">
<text x="129.5" y="55.5">BOOT0</text>
<text x="138.4" y="56.8">NRST7</text>
<text x="83.8" y="69.5">HSE_OUT</text>
<text x="130.8" y="67">HSE_IN</text>
<text x="177.8" y="89.8">SWDIO</text>
<text x="177.8" y="84.7">USB_D-</text>
<text x="177.8" y="87.3">USB_D+</text>
<text x="177.8" y="92.4">SWCLK</text>
<text x="130.8" y="100">USART1_TX 42</text>
<text x="130.8" y="102.5">USART1_RX 43</text>
<text x="130.8" y="112.7">I2C2_SDA</text>
<text x="130.8" y="110.1">I2C2_SCL</text>
</g>
<text font-size="1.4" fill="#0f0f0f" x="82.5" y="55.6">SW_BOOT0</text>
<text font-size="1" fill="#0f0f0f" x="153.7" y="168.7">PWR_LED_K</text>
</svg>
